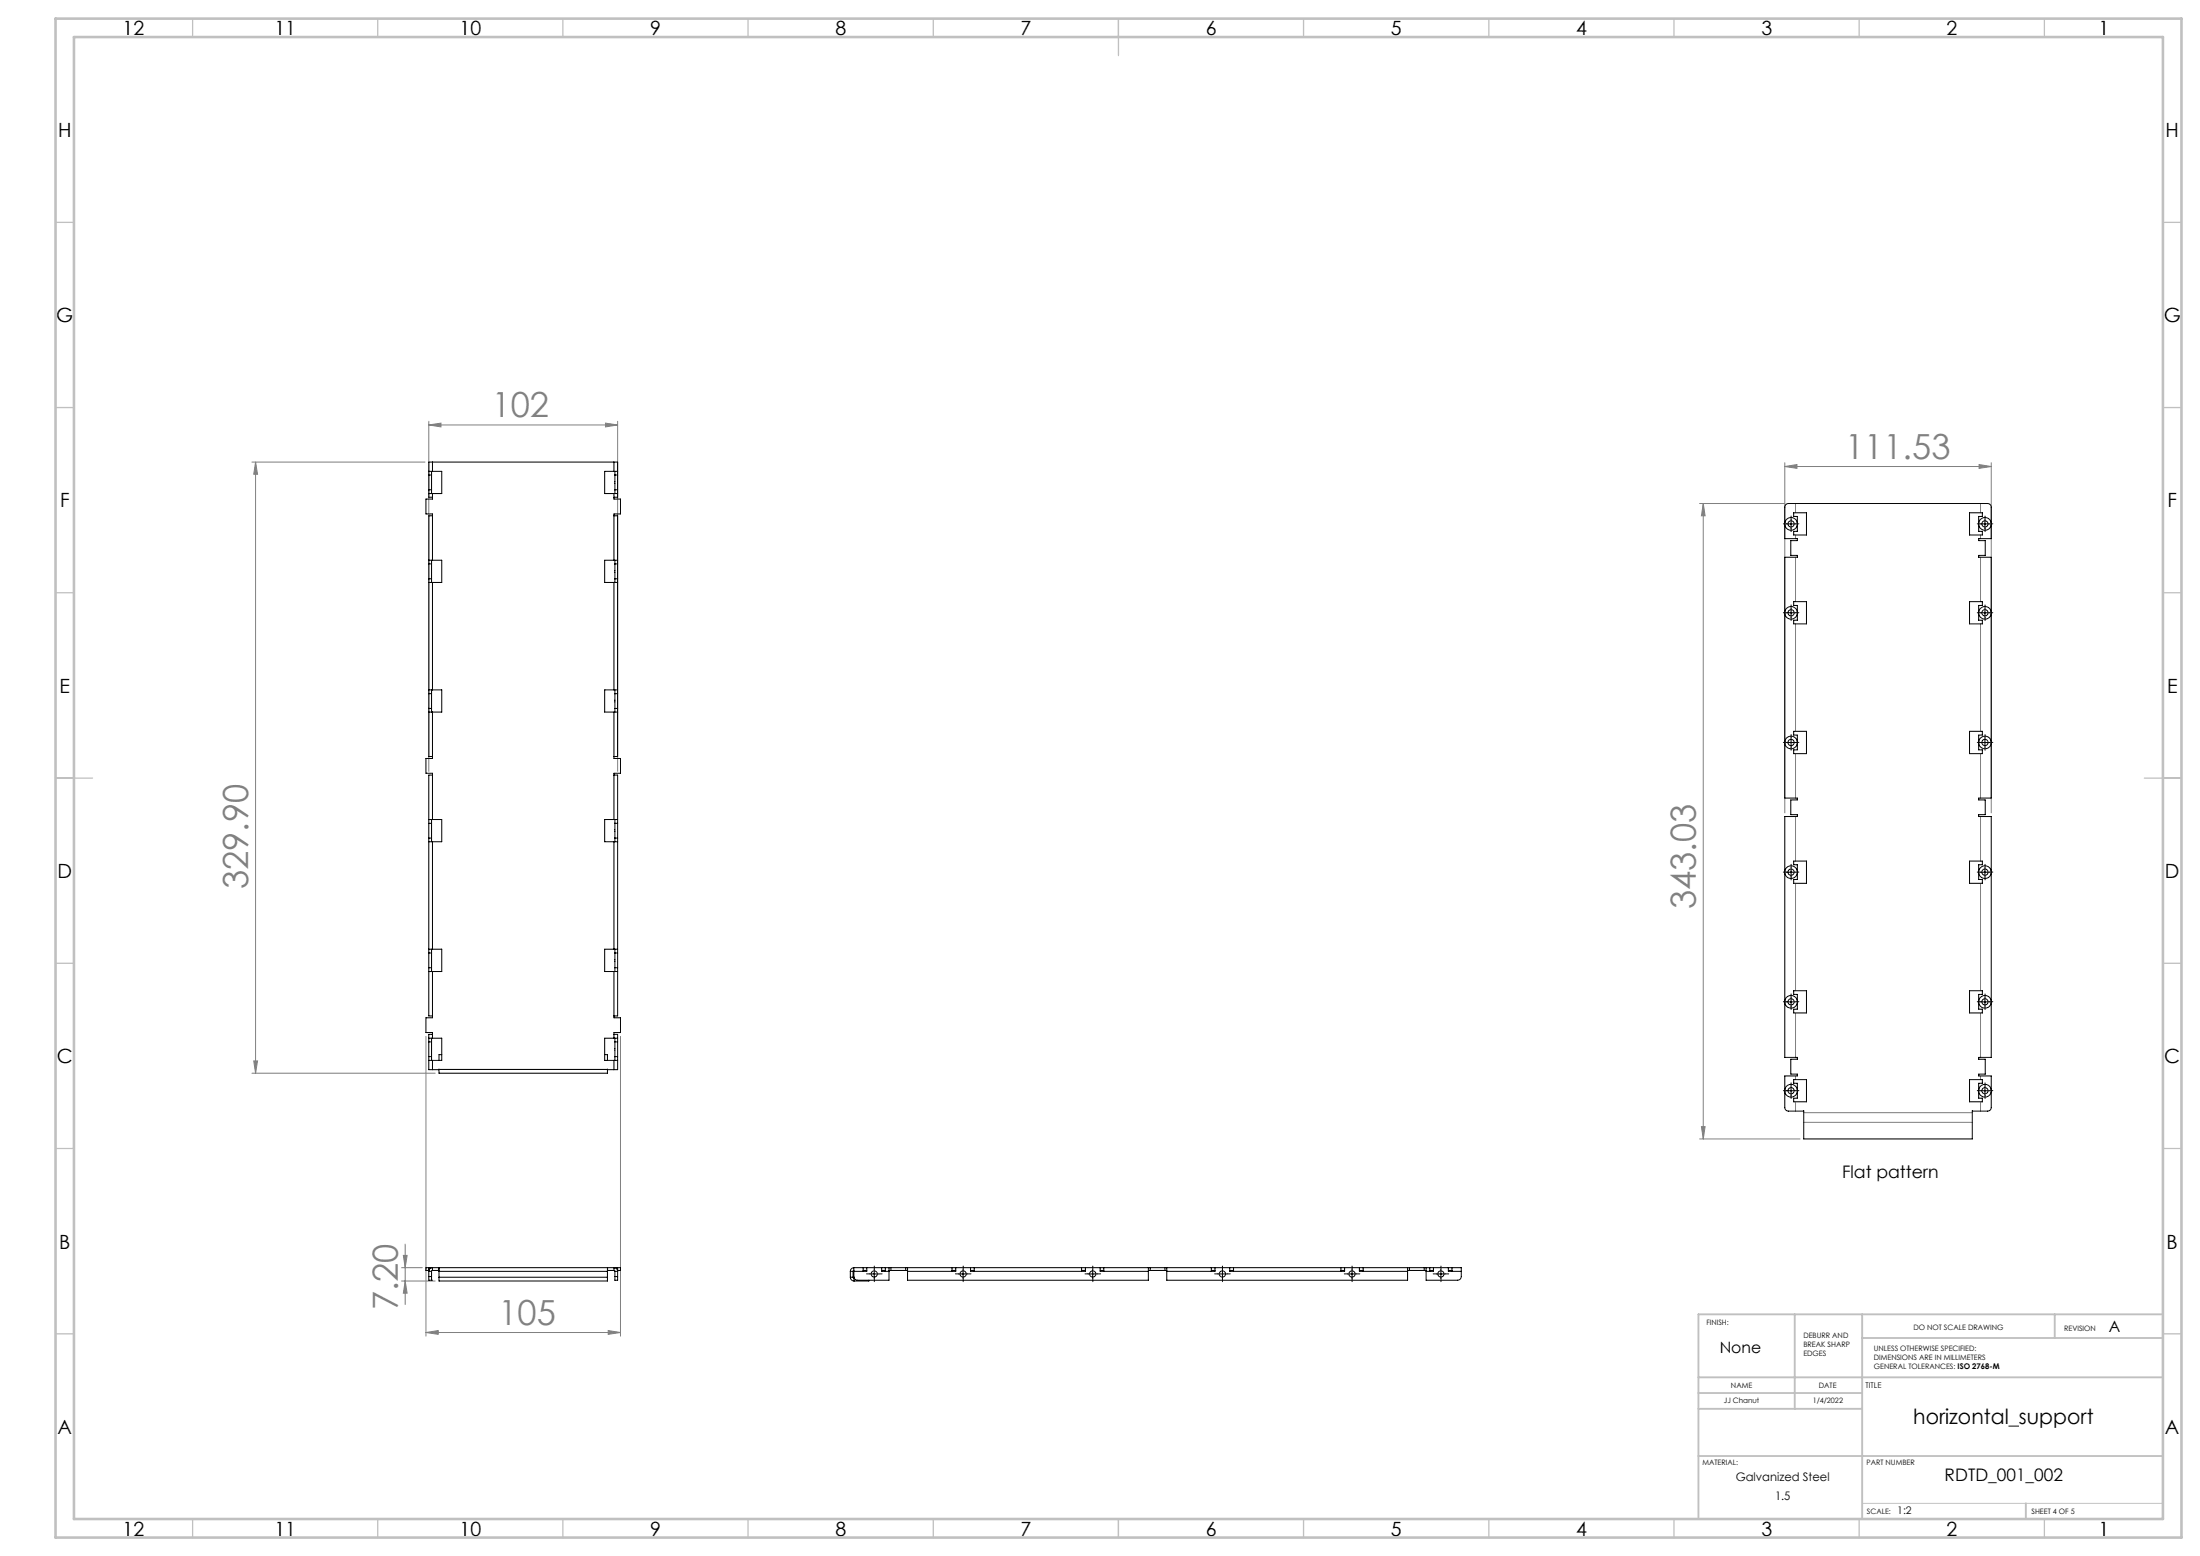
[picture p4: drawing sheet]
<svg xmlns="http://www.w3.org/2000/svg" width="594mm" height="420mm" viewBox="0 0 594 420" stroke-linecap="round" stroke-linejoin="round" font-family="sans-serif">
<g fill="none" stroke="#808080" stroke-width=".27">
<path d="M115.8 114.7l3.3-.5v1zM115.8 113.7v94.5M115.8 114.7h51M163.5 114.2l3.3 .5-3.3 .5zM166.8 113.7v94.5M68 124.7h46.8M69 124.7v165M69 124.7l.5 3.3h-1zM458.9 135.9h23M459.9 135.9l.5 3.3h-1zM459.9 135.9v171.5M481.9 125.9l3.3-.5v1z"/>
<path d="M481.9 124.9v94.5M481.9 125.9h55.7M484.8 135.9v2.5M534.4 125.4l3.2 .5-3.2 .5zM534.7 135.9v2.5M537.6 124.9v94.5M484.8 144.4v1M484.8 150.4v12M534.7 144.4v1M534.7 150.4v12M484.8 168.4v29M534.7 168.4v29"/>
<path d="M484.8 203.4v12M534.7 203.4v12M484.8 220.4v12M484.8 238.4v29M534.7 220.4v12M534.7 238.4v29M115 279.7v81M167.5 279.7v81M484.8 273.4v12M534.7 273.4v12M68 289.7h49.5M68.5 286.4h1l-.5 3.3z"/>
<path d="M484.8 290.4v1M484.8 297.4v2.5M534.7 290.4v1M534.7 297.4v2.5M458.9 307.4h27.1M459.4 304.1h1l-.5 3.3zM487 302.9h45.5M487 300.3h45.5M108.9 338.9h1l-.5 3.3zM109.4 335.8v16.3M108.4 345.8h9.1M108.4 342.2h5.6"/>
<path d="M109.4 345.8l.5 3.3h-1zM115 359.7l3.3-.6v1.1zM115 359.7h52.5M164.2 359.1l3.3 .6-3.3 .5z"/>
</g>
<g fill="none" stroke="#000" stroke-width=".27" stroke-dasharray="30.5 1.3 1.3 1.3">
<path d="M482.3 141.4h-.8M483.6 142.6v.9M483.6 140.1v-.8M484.8 141.4h.9M534.7 141.4h-.8M536 142.6v.9M536 140.1v-.8M537.2 141.4h.9M482.3 165.4h-.8M483.6 166.6v.9M483.6 164.1v-.8M484.8 165.4h.9"/>
<path d="M534.7 165.4h-.8M536 166.6v.9M536 164.1v-.8M537.2 165.4h.9M483.6 199.1v-.8M536 199.1v-.8M482.3 200.4h-.8M483.6 201.6v.9M484.8 200.4h.9M534.7 200.4h-.8M536 201.6v.9M537.2 200.4h.9"/>
<path d="M482.3 235.4h-.8M483.6 236.6v.9M483.6 234.1v-.8M484.8 235.4h.9M534.7 235.4h-.8M536 236.6v.9M536 234.1v-.8M537.2 235.4h.9M482.3 270.4h-.8M483.6 271.6v.9M483.6 269.1v-.8M484.8 270.4h.9"/>
<path d="M534.7 270.4h-.8M536 271.6v.9M536 269.1v-.8M537.2 270.4h.9M482.3 294.4h-.8M483.6 295.6v.9M483.6 293.1v-.8M484.8 294.4h.9M534.7 294.4h-.8M536 295.6v.9M536 293.1v-.8M537.2 294.4h.9"/>
<path d="M234.8 343.8h-.8M236.1 342.6v-.9M236.1 345.1v.8M237.3 343.8h.9M258.8 343.8h-.8M260.1 342.6v-.9M260.1 345.1v.8M261.3 343.8h.9M293.8 343.8h-.8M295.1 342.6v-.9M295.1 345.1v.8M296.3 343.8h.9"/>
<path d="M328.8 343.8h-.8M330.1 342.6v-.9M330.1 345.1v.8M331.3 343.8h.9M363.8 343.8h-.8M365.1 342.6v-.9M365.1 345.1v.8M366.3 343.8h.9M387.8 343.8h-.8M389.1 342.6v-.9M389.1 345.1v.8M390.3 343.8h.9"/>
</g>
<g fill="none" stroke="#000" stroke-width=".27">
<path d="M482.3 141.4h2.5M483.6 140.2v2.5M534.7 141.4h2.5M535.9 140.2v2.5M482.3 165.4h2.5M483.6 164.2v2.5M534.7 165.4h2.5M535.9 164.2v2.5M483.6 199.2v2.5M535.9 199.2v2.5M482.3 200.4h2.5M534.7 200.4h2.5"/>
<path d="M482.3 235.4h2.5M483.6 234.2v2.5M534.7 235.4h2.5M535.9 234.2v2.5M482.3 270.4h2.5M483.6 269.2v2.5M534.7 270.4h2.5M535.9 269.2v2.5M482.3 294.4h2.5M483.6 293.2v2.5M534.7 294.4h2.5M535.9 293.2v2.5"/>
<path d="M234.8 343.9h2.5M236 342.6v2.5M258.8 343.9h2.5M260 342.6v2.5M293.8 343.9h2.5M295 342.6v2.5M328.8 343.9h2.5M330.1 342.6v2.5M363.8 343.9h2.5M365.1 342.6v2.5M387.8 343.9h2.5M389 342.6v2.5"/>
</g>
<path d="M502.8 405.8h81.2" fill="none" stroke="#c0c0c0" stroke-width=".27"/>
<g fill="none" stroke="#c0c0c0" stroke-width=".35">
<path d="M52 5v5M102 5v5M152 5v5M202 5v5M252 5v5M302 5v10M352 5v5M402 5v5M452 5v5M502 5v5M552 5v5M15 60h5"/>
<path d="M584 60h5M15 110h5M584 110h5M15 160h5M584 160h5M15 210h10M579 210h10M15 260h5M584 260h5M15 310h5M584 310h5M15 360h5"/>
<path d="M584 360h5M52 410v5M102 410v5M152 410v5M202 410v5M252 410v5M302 410v5M352 410v5M402 410v5M452 410v5M502 410v5M552 410v5"/>
</g>
<path d="M484.6 354.8v25.5M502.8 354.8v55.2M554.8 354.8v6.4M584 354.8h-125.4v55.2M458.6 371.8h125.4M458.6 376h44.2M502.8 361.2h81.2M458.6 380.3h44.2M458.6 393h125.4M547 405.8v4.2" fill="none" stroke="#c0c0c0" stroke-width=".5"/>
<path d="M15 5h574v410h-574zM20 10h564v400h-564z" fill="none" stroke="#c0c0c0" stroke-width=".7"/>
<g fill="#808080">
<path d="M163.5 114.2l3.3 .5-3.3 .5zM115.8 114.7l3.3-.5v1z"/>
<path d="M115 359.7l3.3-.6v1.1zM164.2 359.1l3.3 .6-3.3 .5z"/>
<path d="M481.9 125.9l3.3-.5v1zM534.4 125.4l3.2 .5-3.2 .5z"/>
<path d="M109.4 345.8l.5 3.3h-1zM108.9 338.9h1l-.5 3.3z"/>
<path d="M69 124.7l.5 3.3h-1zM68.5 286.4h1l-.5 3.3z"/>
<path d="M459.9 135.9l.5 3.3h-1zM459.4 304.1h1l-.5 3.3z"/>
</g>
<g fill="none" stroke="#000" stroke-width=".27">
<path d="M115.8 127.2h1M115.8 133.2h1M115.8 132.2h.7M115.8 128.2h.7M116.5 127.2v6M116.8 124.7h-1v9.5h1M116.8 139.2h-1v65h1M116.8 124.7v2.5M116.8 133.2v1.5h-1.8v4h1.8v12.5M116.8 127.2h2.5v6h-2.5M116.8 124.7h49M165.8 124.7h1v9.5h-1"/>
<path d="M165.8 127.2h1M165.8 133.2h1M165.8 139.2h1v65h-1M165.8 124.7v2.5M165.8 133.2v1.5h1.7v4h-1.7v12.5M165.8 127.2h-2.5v6h2.5M166 127.2v6M166 132.2h.8M166 128.2h.8M482.2 136.2l.7-.3h53.7a.97 .97 0 0 1 1 1v8.5h-3.4v.5h1.8v4h-1.8v.5h3.4v65h-3.4v.5h1.8v4h-1.8v.5h3.4v65h-3.4v.5h1.8v4h-1.8v.5h3.4v8.5a.96 .96 0 0 1-1 1l-4.1-.1v7.6h-45.5v-7.6l-4.1 .1a.96 .96 0 0 1-1-1v-8.5h3.4v-.5h-1.8v-4h1.8v-.5h-3.4v-65h3.4v-.5h-1.8v-4h1.8v-.5h-3.4v-65h3.4v-.5h-1.8v-4h1.8v-.5h-3.4v-8.7zM484.3 138.4h3.5v6h-3.5v-1h1v-4h-1zM531.8 138.4h3.4v1h-1v4h1v1h-3.4z"/>
<path d="M115.8 151.2h1M115.8 157.2h1M115.8 152.2h.7M115.8 156.2h.7M116.5 151.2v6M116.8 157.2v29M116.8 151.2h2.5v6h-2.5M165.8 151.2h1M165.8 157.2h1M165.8 157.2v29M165.8 151.2h-2.5v6h2.5M166 151.2v6"/>
<path d="M166 152.2h.8M166 156.2h.8M481.9 141.2a1.71 1.71 0 0 1 1.7-1.5 1.71 1.71 0 0 1 1.7 1.5M481.9 141.7a1.71 1.71 0 0 0 1.7 1.4 1.71 1.71 0 0 0 1.7-1.4M534.2 141.2a1.71 1.71 0 0 1 1.7-1.5 1.71 1.71 0 0 1 1.7 1.5M534.2 141.7a1.71 1.71 0 0 0 1.7 1.4 1.71 1.71 0 0 0 1.7-1.4M481.9 165.2a1.71 1.71 0 0 1 1.7-1.5 1.71 1.71 0 0 1 1.7 1.5M481.9 165.6a1.71 1.71 0 0 0 1.7 1.5 1.71 1.71 0 0 0 1.7-1.5M484.3 162.4h3.5v6h-3.5v-1h1v-4h-1zM531.8 162.4h3.4v1h-1v4h1v1h-3.4zM534.2 165.2a1.71 1.71 0 0 1 1.7-1.5 1.71 1.71 0 0 1 1.7 1.5M534.2 165.6a1.71 1.71 0 0 0 1.7 1.5 1.71 1.71 0 0 0 1.7-1.5"/>
<path d="M115.8 186.2h1M115.8 192.2h1M115.8 191.2h.7M115.8 187.2h.7M116.5 186.2v6M116.8 192.2v12.5h-1.8v4h1.8v12.5M116.8 186.2h2.5v6h-2.5M165.8 186.2h1M165.8 192.2h1M165.8 192.2v12.5h1.7v4h-1.7v12.5M165.8 186.2h-2.5v6h2.5M166 186.2v6"/>
<path d="M166 191.2h.8M166 187.2h.8M484.3 197.4h3.5v6h-3.5v-1h1v-4h-1zM531.8 197.4h3.4v1h-1v4h1v1h-3.4zM116.8 209.2h-1v65h1M165.8 209.2h1v65h-1M481.9 200.2a1.71 1.71 0 0 1 1.7-1.5 1.71 1.71 0 0 1 1.7 1.5M481.9 200.6a1.71 1.71 0 0 0 1.7 1.5 1.71 1.71 0 0 0 1.7-1.5M534.2 200.2a1.71 1.71 0 0 1 1.7-1.5 1.71 1.71 0 0 1 1.7 1.5M534.2 200.6a1.71 1.71 0 0 0 1.7 1.5 1.71 1.71 0 0 0 1.7-1.5M115.8 221.2h1M115.8 227.2h1"/>
<path d="M115.8 222.2h.7M115.8 226.2h.7M116.5 221.2v6M116.8 227.2v29M116.8 221.2h2.5v6h-2.5M165.8 221.2h1M165.8 227.2h1M165.8 227.2v29M165.8 221.2h-2.5v6h2.5M166 221.2v6M166 222.2h.8M166 226.2h.8"/>
<path d="M481.9 235.2a1.71 1.71 0 0 1 1.7-1.5 1.71 1.71 0 0 1 1.7 1.5M481.9 235.6a1.71 1.71 0 0 0 1.7 1.5 1.71 1.71 0 0 0 1.7-1.5M484.3 232.4h3.5v6h-3.5v-1h1v-4h-1zM531.8 232.4h3.4v1h-1v4h1v1h-3.4zM534.2 235.2a1.71 1.71 0 0 1 1.7-1.5 1.71 1.71 0 0 1 1.7 1.5M534.2 235.6a1.71 1.71 0 0 0 1.7 1.5 1.71 1.71 0 0 0 1.7-1.5M115.8 256.2h1M115.8 257.2h.7M116.5 256.2v6M116.8 256.2h2.5v6h-2.5M165.8 256.2h1M165.8 256.2h-2.5v6h2.5"/>
<path d="M166 256.2v6M166 257.2h.8M115.8 262.2h1M115.8 261.2h.7M116.8 279.2h-1v9.5h1M116.8 262.2v12.5h-1.8v4h1.8v1.5M165.8 262.2h1M165.8 279.2h1v9.5h-1M165.8 262.2v12.5h1.7v4h-1.7v1.5M166 261.2h.8M481.9 270.2a1.71 1.71 0 0 1 1.7-1.5 1.71 1.71 0 0 1 1.7 1.5M481.9 270.6a1.71 1.71 0 0 0 1.7 1.5 1.71 1.71 0 0 0 1.7-1.5"/>
<path d="M484.3 267.4h3.5v6h-3.5v-1h1v-4h-1zM531.8 267.4h3.4v1h-1v4h1v1h-3.4zM534.2 270.2a1.71 1.71 0 0 1 1.7-1.5 1.71 1.71 0 0 1 1.7 1.5M534.2 270.6a1.71 1.71 0 0 0 1.7 1.5 1.71 1.71 0 0 0 1.7-1.5M115.8 280.2h1M115.8 286.2h1M115.8 281.2h.7M115.8 285.2h.7M116.5 280.2v6M116.8 286.2v2.5M116.8 280.2h2.5v6h-2.5M118.5 288.7v1h45.5v-1"/>
<path d="M118.5 288.6v.1M119.3 284.7h-.8v1.5M163.3 284.7h.7v1.5M164 288.6l1.8 .1M164 288.6l-47.2 .1M165.8 280.2h1M165.8 286.2h1M165.8 286.2v2.5M165.8 280.2h-2.5v6h2.5M166 280.2v6M166 281.2h.8M166 285.2h.8"/>
<path d="M481.9 294.2a1.71 1.71 0 0 1 1.7-1.5 1.71 1.71 0 0 1 1.7 1.5M481.9 294.7a1.71 1.71 0 0 0 1.7 1.4 1.71 1.71 0 0 0 1.7-1.4M484.3 291.4h3.5v6h-3.5v-1h1v-4h-1zM531.8 291.4h3.4v1h-1v4h1v1h-3.4zM534.2 294.2a1.71 1.71 0 0 1 1.7-1.5 1.71 1.71 0 0 1 1.7 1.5M534.2 294.7a1.71 1.71 0 0 0 1.7 1.4 1.71 1.71 0 0 0 1.7-1.4M115.8 344.6v1h.7M115.8 344.6h.7M115.8 342.2v2.4M116.5 344.6v1M116.5 342.2h-1.5v.7h.8M116.5 343.2v1.4"/>
<path d="M116.5 345.6h.1M116.8 342.9l-.3 .3M116.8 342.2a.96 .96 0 0 0-1 1h.7M116.8 342.2h50.7v.7h-.7M116.8 342.9h1.7M116.8 342.2v.7M118.5 342.2v.7M118.5 344.8v1h45.5v-1M118.5 342.2v1M118.5 343.2h45.5M118.5 344.8h45.5M118.5 343.2v1.6"/>
<path d="M164 343.2v1.6M165.8 342.9h-1.8v-.7v1M165.8 342.9l.2 .3M165.8 342.9v-.7a.96 .96 0 0 1 1 1h-.8M166 344.6v1h.8v-1M166 344.6h.8M166 342.2h.1M166 343.2v1.4M166.8 342.2v2.4M229.6 344.8a1.02 1.02 0 0 0 1 1M229.6 343.2h.7M229.6 344.8h.7"/>
<path d="M229.6 343.2v1.6M230.3 344.8l.3 .2M230.3 343.2v1.6M230.5 342.2h164v1M230.5 343.2v1.4a.96 .96 0 0 0 1 1h8.5v-2.4M230.5 342.2v1M230.5 342.2a.96 .96 0 0 0-.9 1M230.5 342.9l-.2 .3M230.6 345v.8M230.6 345h.1M233 342.2v1M233 342.9h1"/>
<path d="M234 342.2v1h-3.5M234.6 345.6v.2h-4M238.1 342.2v1h1.9M238.1 342.9h.9M239 342.2v1M240 342.2v1M240 342.9h5M240.6 342.2v.7M244.5 342.2v.7M245 342.2v1M245 343.2v2.4h65.1v-2.4M257 342.2v1"/>
<path d="M257 342.9h1.1M258.1 342.2v1h-13.1M262 342.2v1h31.1v-1M262 342.9h1M263 342.2v1M292 342.2v1M292 342.9h1.1M297 342.2v1h13.1M297 342.9h1M298 342.2v1M310.1 342.2v1M310.1 342.9h4.9"/>
<path d="M310.6 342.2v.7M314.5 342.2v.7M315 342.2v1M315 343.2v2.4h65v-2.4M327.1 342.2v1M327.1 342.9h.9M328 342.2v1h-13M332 342.2v1h31v-1M332 342.9h1.1M333.1 342.2v1M362.1 342.2v1M362.1 342.9h.9"/>
<path d="M367 342.2v1h13M367 342.9h1.1M368.1 342.2v1M380 342.2v1M380 342.9h5.1M380.5 342.2v.7M384.5 342.2v.7M385.1 343.2v2.4h8.5a.96 .96 0 0 0 .9-1v-1.4M385.1 342.2v1M386 342.2v1M386 342.9h1M387 342.2v1h-1.9"/>
<path d="M391.1 342.2v1h3.4M391.1 342.9h.9M392 342.2v1"/>
<circle cx="483.6" cy="141.4" r=".84"/>
<circle cx="535.9" cy="141.4" r=".84"/>
<circle cx="483.6" cy="165.4" r=".85"/>
<circle cx="535.9" cy="165.4" r=".85"/>
<circle cx="483.6" cy="200.4" r=".85"/>
<circle cx="535.9" cy="200.4" r=".85"/>
<circle cx="483.6" cy="235.4" r=".84"/>
<circle cx="535.9" cy="235.4" r=".84"/>
<circle cx="483.6" cy="270.4" r=".84"/>
<circle cx="535.9" cy="270.4" r=".84"/>
<circle cx="483.6" cy="294.4" r=".84"/>
<circle cx="535.9" cy="294.4" r=".84"/>
<circle cx="236" cy="343.9" r=".84"/>
<circle cx="260" cy="343.9" r=".84"/>
<circle cx="295" cy="343.9" r=".84"/>
<circle cx="330" cy="343.9" r=".85"/>
<circle cx="365" cy="343.9" r=".85"/>
<circle cx="389" cy="343.9" r=".84"/>
</g>
<g font-size="9.3" fill="#808080">
<text x="132.8" y="112.7">102</text>
<text x="498.2" y="123.9">111.53</text>
<text x="67" y="240.1" transform="rotate(-90 67 240.1)">329.90</text>
<text x="457.9" y="245.4" transform="rotate(-90 457.9 245.4)">343.03</text>
<text x="107.4" y="353.7" transform="rotate(-90 107.4 353.7)">7.20</text>
<text x="134.6" y="357.6">105</text>
</g>
<text font-size="5.6" x="516.6" y="384.5">horizontal_support</text>
<g font-size="5.3">
<text x="33.1" y="9.5">12</text>
<text x="74.1" y="9.5">11</text>
<text x="124.1" y="9.5">10</text>
<text x="175.6" y="9.5">9</text>
<text x="225.6" y="9.5">8</text>
<text x="275.6" y="9.5">7</text>
<text x="325.6" y="9.5">6</text>
<text x="375.6" y="9.5">5</text>
<text x="425.6" y="9.5">4</text>
<text x="475.6" y="9.5">3</text>
<text x="525.6" y="9.5">2</text>
<text x="566.6" y="9.5">1</text>
<text x="15.7" y="37">H</text>
<text x="584.7" y="37">H</text>
<text x="15.2" y="87">G</text>
<text x="584.2" y="87">G</text>
<text x="16.2" y="137">F</text>
<text x="585.2" y="137">F</text>
<text x="16.1" y="187">E</text>
<text x="585.1" y="187">E</text>
<text x="15.5" y="237">D</text>
<text x="584.5" y="237">D</text>
<text x="15.4" y="287">C</text>
<text x="584.4" y="287">C</text>
<text x="16" y="337.1">B</text>
<text x="585" y="337.1">B</text>
<text x="15.5" y="387">A</text>
<text x="584.5" y="387">A</text>
<text x="33.1" y="414.5">12</text>
<text x="74.1" y="414.5">11</text>
<text x="124.1" y="414.5">10</text>
<text x="175.6" y="414.5">9</text>
<text x="225.6" y="414.5">8</text>
<text x="275.6" y="414.5">7</text>
<text x="325.6" y="414.5">6</text>
<text x="375.6" y="414.5">5</text>
<text x="425.6" y="414.5">4</text>
<text x="475.6" y="414.5">3</text>
<text x="525.6" y="414.5">2</text>
<text x="566.6" y="414.5">1</text>
</g>
<g font-size="4.7">
<text x="497.4" y="318">Flat pattern</text>
<text x="525.1" y="399.7">RDTD_001_002</text>
</g>
<g font-size="4.2">
<text x="569.3" y="359.6">A</text>
<text x="464.3" y="365.2">None</text>
</g>
<g font-size="3.2">
<text x="468.7" y="399.7">Galvanized Steel</text>
<text x="479.3" y="404.8">1.5</text>
</g>
<text font-size="2.8" x="512.3" y="408.6">1:2</text>
<text font-size="2.1" x="503.7" y="374.6">TITLE</text>
<g font-size="2">
<text x="460.8" y="357.6">FINISH:</text>
<text x="516.6" y="359">DO NOT SCALE DRAWING</text>
<text x="557.3" y="359.2">REVISION</text>
<text x="486.9" y="361.1">DEBURR AND</text>
<text x="486.9" y="363.6">BREAK SHARP</text>
<text x="506" y="364.6">UNLESS OTHERWISE SPECIFIED:</text>
<text x="486.9" y="366.1">EDGES</text>
<text x="506" y="367.1">DIMENSIONS ARE IN MILLIMETERS</text>
<text x="506" y="369.6">GENERAL TOLERANCES: ISO 2768-M</text>
<text x="467.4" y="374.6">NAME</text>
<text x="491.1" y="374.6">DATE</text>
<text x="465.5" y="378.7">JJ Chanut</text>
<text x="489.4" y="378.6">1/4/2022</text>
<text x="459.6" y="395.5">MATERIAL:</text>
<text x="504" y="395.5">PART NUMBER</text>
<text x="504.1" y="408.6">SCALE:</text>
<text x="548.5" y="408.6">SHEET 4 OF 5</text>
</g>
</svg>
